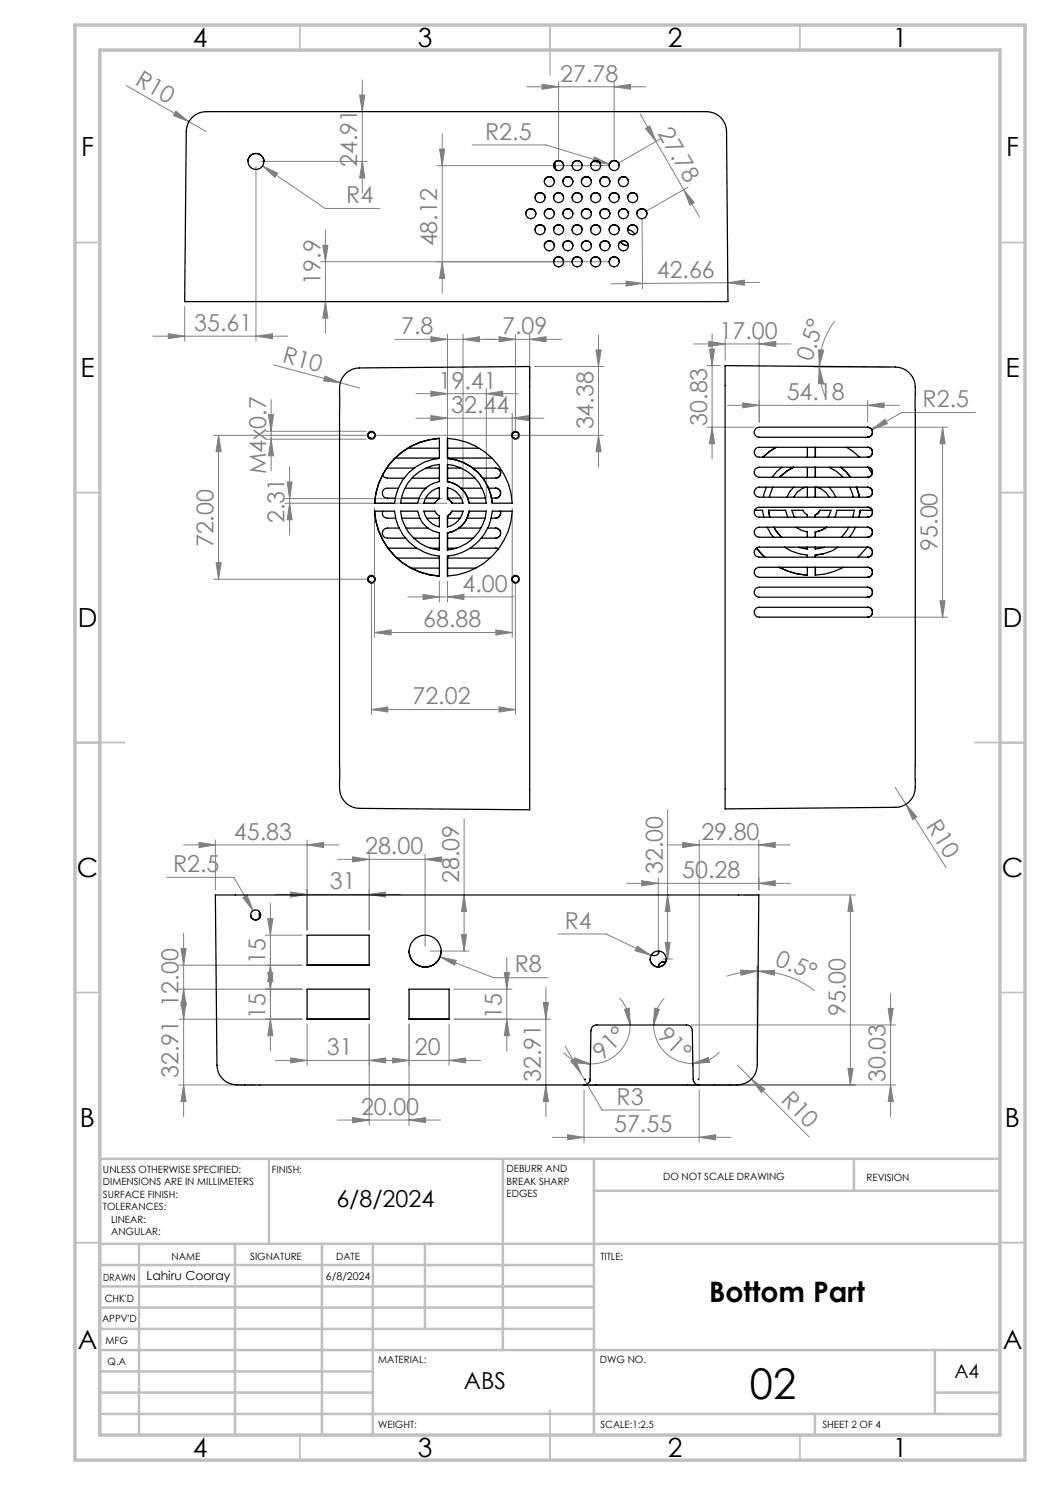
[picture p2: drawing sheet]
<svg xmlns="http://www.w3.org/2000/svg" width="210mm" height="297mm" viewBox="0 0 210 297" stroke-linecap="round" stroke-linejoin="round" font-family="sans-serif">
<g fill="none" stroke="#808080" stroke-width=".2">
<path d="M25.2 17.1l12.6 7.2M71.9 19h1.1l-.5 3.3zM72.5 16v22.6M105.4 17.4h23.8M108.4 16.9l3.3 .5-3.3 .4zM111.7 16.4v15.7M122.8 17.4l3.3-.5v.9zM122.8 16.4v15.7M35.2 22.2l2.6 2.1-3.1-1.2zM37.8 24.3l3.4 2M51.2 33.3v34.9M52.2 32.3h21.2"/>
<path d="M52.5 33.2l3 1.4-.5 .9zM52.5 33.2l12.6 8.5h10.8M72.5 32.3l.5 3.3h-1.1zM87.4 33.1h34.4M87.9 29.8h1l-.5 3.3zM88.4 26.8v31.9M94.4 29h14.8l12.7 3.8M118.9 31.4l3 1.4-3.3-.5zM128 22.8l11.9 20.6M129.1 25.7l.9-.5 1.2 3.1zM132 27.8l-8.3 4.8M136.7 37.9l2.2 2.6-.9 .5z"/>
<path d="M137.6 37.4l-8.3 4.8M64.1 52.3h57.7M64.6 49.1h1l-.5 3.2zM65.1 46v20.7M88.4 52.3l.5 3.4h-1zM125.2 56.2l3.3 .5-3.3 .5zM128.4 43.7l.1 14M128.5 56.7l-6.3 .1M145.6 56.5l3.3-.5v1zM151.9 56.5l-23.4 .2M30.6 67.2h26.9M33.7 66.7l3.2 .5-3.2 .5z"/>
<path d="M36.9 61.3v6.9M51.2 67.2l3.3-.5v1zM54.2 79.9v14.3M54.8 73l13.3 3.5M65 75.2l3.1 1.3-3.4-.3zM65.1 60.3l.5 3.3h-1zM68.1 76.5l3.8 1.1M78.9 67.9h33.4M83.1 78.7h20.5M86.2 78.2l3.3 .5-3.3 .6zM86.2 67.3l3.3 .6-3.3 .5zM89.5 66.8v29.7"/>
<path d="M92.6 67.9l3.3-.6v1.1zM92.6 66.8v32.9M97.3 78.7l3.2-.5v1.1zM97.3 77.7v22M99.8 67.3l3.3 .6-3.3 .5zM103.1 66.8v19.2M105.9 67.9l3.3-.6v1.1zM105.9 66.8v9.5M106.9 73.3h13.8M119.2 70h1l-.5 3.3zM119.7 67v26.4M138.7 68.8h19.5"/>
<path d="M141.4 73.1h2.6M141.7 68.3l3.3 .5-3.3 .5zM141.9 69.8h1l-.5 3.3zM142.4 66.8v25M145 67.8v4.3M151.8 68.8l3.4-.5v1zM151.8 67.8v16.7M162.8 73.4h15.3M163.7 70l1 .1-.8 3.2zM163.9 73.4l.8 3.3-1 .1zM163.9 73.3v.1M163.9 73.4a15 15 0 0 0 1.2 6.1"/>
<path d="M167 64.2a15.3 15.3 0 0 0-3.1 9.1M42.7 87.1h30.6M43.7 87.1v28.7M43.7 87.1l.5 3.2h-1zM53.2 86.3h20.1M53.2 87.8h20.1M53.7 82.9h1l-.5 3.4zM54.2 87.8l.5 3.4h-1zM56.9 99.7h31.6M57.4 96.4h1l-.5 3.3zM57.9 93.4v13.6M75.3 87.1h45.4"/>
<path d="M83.1 83.6h25.7M86.2 83.1l3.3 .5-3.3 .5zM102.4 83.6l3.4-.5v1zM102.4 82.6v17.1M119.7 87.1l.5 3.2h-1zM141.4 85.4h9.4M142.4 85.4l.5 3.4h-1zM145.5 81.1h34.4M148.6 80.6l3.2 .5-3.2 .5zM173.5 81.1l3.3-.5v1zM173.5 80.1v4.4M174.4 85.9l2.6-2 .5 .8z"/>
<path d="M174.5 85.4h15M188.5 85.4l.5 3.4h-1zM188.5 85.4v38M195.1 82.5h-14.8l-5.9 3.4M42.7 115.8h30.6M43.2 112.5h1l-.5 3.3zM56.9 100.6h32.5M57.9 100.6l.5 3.4h-1zM74.3 116.8v26.1M74.9 101.6v25.9M81.5 119.4h21.3M84.6 118.9l3.3 .5-3.3 .5z"/>
<path d="M87.9 116.2v4.2M89.5 119.4l3.3-.5v1zM89.5 116.2v4.2M102.4 101.6v25.9M103.1 116.8v26.1M74.9 126.5l3.3-.5v1zM74.9 126.5h27.5M99.2 126l3.2 .5-3.2 .5zM174.5 123.4h15M188 120.2h1l-.5 3.2zM74.3 141.9l3.3-.5v1zM74.3 141.9h28.8"/>
<path d="M99.8 141.4l3.3 .5-3.3 .5zM179 157.5l2.2 3.4M33.3 175.5h13.5l3.8 6.6M36.7 169h31.1M39.8 168.5l3.3 .5-3.3 .5zM43.1 168v10M48.5 179.5l.9-.5 1.2 3.1zM55.1 178.9h25.1M58.1 178.4l3.3 .5-3.3 .5zM61.4 169l3.3-.5v1zM61.4 168v18M67.5 171.9h23.9"/>
<path d="M70.5 171.4l3.3 .5-3.3 .5zM73.8 170.9v15.1M73.8 178.9l3.3-.5v1zM85 171.9l3.3-.5v1zM85 170.9v18.3M92.8 163.8v26.4M92.8 179l.5 3.3h-1zM125.3 176.7h32.8M128.3 176.1l3.4 .6-3.4 .5zM131.7 175.6v15.2M133.5 169h24.6M133.5 179l.5 3.3h-1z"/>
<path d="M133.5 161.9v29.9M136.5 168.5l3.3 .5-3.3 .5zM139.8 168v48M148.8 179h22.3M151.8 176.7l3.2-.6v1.1zM151.8 169l3.2-.5v1zM151.8 168v10M170.1 179v38M170.1 179l.5 3.3h-1zM181.2 160.9l2.2 2.5-.9 .5zM181.2 160.9l8 12.7M35.7 197.8h24.7"/>
<path d="M35.7 193h24.7M36.2 189.7h1l-.5 3.3zM36.7 186.7v36.6M36.7 197.8l.5 3.4h-1zM53.1 187h7.3M53.6 194.5h1l-.5 3.3zM53.6 183.7h1l-.5 3.3zM54.1 193l.5 3.3h-1zM54.1 180.7v29.5M86 190.2h7.8M88 191.4l3.3 .7-.4 .9zM88 191.4l10.7 4.1h10.9"/>
<path d="M90.8 197.8h11.6M92.3 186.9h1l-.5 3.3zM100.9 194.5h1l-.5 3.3zM101.4 191.5v18.7M109.2 197.5v25.8M111.6 186.8h9.6l9 4.3M123.9 199.6a7.8 7.8 0 0 1 2.1 5.4M127.5 189.2l2.7 1.9-3.2-1zM132.6 191.8h1.9M132.9 199.6a7.8 7.8 0 0 0-2.2 5.4M133 188.5h1l-.5 3.3zM148.1 194l3.3 .2-3.2 .8z"/>
<path d="M151.4 194.2h.2M151.4 194.2a18.3 18.3 0 0 0-6.1 1.1M151.4 193.2v18.8M151.6 194.2l3.3-.1v.9zM151.6 194.2a18.6 18.6 0 0 1 11.3 4M178.1 198.6v24.7M35.7 203.8h24.7M35.7 217h15.2M36.2 200.5h1l-.5 3.3zM36.7 217l.5 3.3h-1zM54.1 203.8l.5 3.3h-1zM55.1 212.1h41.1"/>
<path d="M58.1 211.6l3.3 .5-3.3 .5zM61.4 204.8v8.3M73.8 212.1l3.3-.5v1zM73.8 204.8v20.2M78.5 211.6l3.3 .5-3.3 .5zM81.8 204.8v20.2M89.8 212.1l3.3-.5v1zM89.8 204.8v8.3M90.8 203.8h19.4M101.4 203.8l.5 3.3h-1zM108.7 200.5h1l-.5 3.3zM109.2 217l.5 3.3h-1z"/>
<path d="M112.7 210.6a7.8 7.8 0 0 0 5.4 2.2M113 209.3l3.2 5.5M114.1 212.2l.9-.6 1.2 3.2zM114.9 211.6l3.2 1.2-3.4-.2zM116.2 214.8l4.2 7.2h9.6M116.8 218v10.5M117.8 217h61.3M124.9 201.9l1-.3 .1 3.4zM126 205a7.8 7.8 0 0 1-7.9 7.8M130.7 205a7.6 7.6 0 0 0 7.9 7.7M130.9 201.6l1 .3-1.2 3.1zM138.3 205h40.8"/>
<path d="M138.6 212.7l3.1-1.2 .2 1zM139.8 218v10.5M143.9 210.4a7.5 7.5 0 0 1-5.3 2.3M147.5 213l14.4 14.4M150.3 215.8l2.7 2-.7 .7zM169.6 213.7h1l-.5 3.3zM177.6 201.7h1l-.5 3.3zM178.1 217l.5 3.3h-1zM67.5 224h20.7M70.5 223.5l3.3 .5-3.3 .5zM81.8 224l3.3-.5v1zM110.5 227.5h35.7"/>
<path d="M113.5 226.9l3.3 .6-3.3 .5zM139.8 227.5l3.3-.6v1.1z"/>
</g>
<g fill="none" stroke="#000" stroke-width=".2">
<circle cx="74.3" cy="87" r=".8"/>
<circle cx="103.1" cy="87" r=".8"/>
<circle cx="74.3" cy="115.8" r=".8"/>
<circle cx="103.1" cy="115.8" r=".8"/>
</g>
<g fill="none" stroke="#c0c0c0" stroke-width=".35">
<path d="M60 5v5M110 5v10M160 5v5M15 48.5h5M200 48.5h5M15 98.5h5M200 98.5h5M15 148.5h10M195 148.5h10M15 198.5h5M200 198.5h5M15 248.5h5"/>
<path d="M200 248.5h5M60 287v5M110 282v10M160 287v5"/>
</g>
<g fill="none" stroke="#c0c0c0" stroke-width=".5">
<path d="M53.8 231.8v17M100.6 231.8v38.2M118.8 231.8v55.2M118.8 238.2h81.2M170.8 231.8v6.4M200 231.8h-180v55.2M20 248.8h180M20 257.3h98.8M20 253h98.8M27.8 248.8v38.2M47 248.8v38.2M64.4 248.8v38.2"/>
<path d="M74.6 248.8v38.2M85 248.8v17M20 265.8h98.8M20 261.5h98.8M20 278.5h54.6M20 274.3h54.6M20 270h180M187 278.5h13M187 270v12.8M20 282.8h180M163 282.8v4.2"/>
</g>
<path d="M15 5h190v287h-190zM20 10h180v277h-180z" fill="none" stroke="#c0c0c0" stroke-width=".7"/>
<g fill="#808080">
<path d="M35.2 22.2l2.6 2.1-3.1-1.2z"/>
<path d="M65 75.2l3.1 1.3-3.4-.3z"/>
<path d="M181.2 160.9l2.2 2.5-.9 .5z"/>
<path d="M150.3 215.8l2.7 2-.7 .7z"/>
<path d="M151.6 194.2l3.3-.1v.9zM148.1 194l3.3 .2-3.2 .8z"/>
<path d="M85 171.9l3.3-.5v1zM70.5 171.4l3.3 .5-3.3 .5z"/>
<path d="M99.8 141.4l3.3 .5-3.3 .5zM74.3 141.9l3.3-.5v1zM102.4 83.6l3.4-.5v1zM86.2 83.1l3.3 .5-3.3 .5zM73.8 178.9l3.3-.5v1zM58.1 178.4l3.3 .5-3.3 .5zM139.8 227.5l3.3-.6v1.1zM113.5 226.9l3.3 .6-3.3 .5zM61.4 169l3.3-.5v1zM39.8 168.5l3.3 .5-3.3 .5z"/>
<path d="M52.5 33.2l2.5 2.3 .5-.9zM118.9 31.4l-.3 .9 3.3 .5zM33.7 66.7l3.2 .5-3.2 .5zM51.2 67.2l3.3-.5v1zM141.7 68.3l3.3 .5-3.3 .5zM151.8 68.8l3.4-.5v1zM174.4 85.9l3.1-1.2-.5-.8zM86.2 78.2l3.3 .5-3.3 .6zM97.3 78.7l3.2-.5v1.1zM86.2 67.3l3.3 .6-3.3 .5zM92.6 67.9l3.3-.6v1.1zM99.8 67.3l3.3 .6-3.3 .5zM105.9 67.9l3.3-.6v1.1zM114.1 212.2l2.1 2.6-1.2-3.2zM127.5 189.2l-.5 .9 3.2 1zM88 191.4l2.9 1.6 .4-.9zM48.5 179.5l2.1 2.6-1.2-3.1zM128.3 176.1l3.4 .6-3.4 .5zM151.8 176.7l3.2-.6v1.1zM70.5 223.5l3.3 .5-3.3 .5zM81.8 224l3.3-.5v1zM136.5 168.5l3.3 .5-3.3 .5zM151.8 169l3.2-.5v1z"/>
<path d="M58.1 211.6l3.3 .5-3.3 .5zM73.8 212.1l3.3-.5v1z"/>
<path d="M78.5 211.6l3.3 .5-3.3 .5zM89.8 212.1l3.3-.5v1z"/>
<path d="M173.5 81.1l3.3-.5v1zM148.6 80.6l3.2 .5-3.2 .5z"/>
<path d="M84.6 118.9l3.3 .5-3.3 .5zM89.5 119.4l3.3-.5v1z"/>
<path d="M125.2 56.2l3.3 .5-3.3 .5zM145.6 56.5l3.3-.5v1z"/>
<path d="M114.9 211.6l3.2 1.2-3.4-.2zM124.9 201.9l1-.3 .1 3.4z"/>
<path d="M163.7 70l1 .1-.8 3.2zM163.9 73.4l.8 3.3-1 .1z"/>
<path d="M72.5 32.3l.5 3.3h-1.1zM71.9 19h1.1l-.5 3.3zM119.7 87.1l.5 3.2h-1zM119.2 70h1l-.5 3.3zM101.4 203.8l.5 3.3h-1zM100.9 194.5h1l-.5 3.3zM133 188.5h1l-.5 3.3zM133.5 179l.5 3.3h-1zM92.3 186.9h1l-.5 3.3zM92.8 179l.5 3.3h-1z"/>
<path d="M53.6 183.7h1l-.5 3.3zM54.1 193l.5 3.3h-1z"/>
<path d="M64.6 49.1h1l-.5 3.2zM65.1 60.3l.5 3.3h-1zM141.9 69.8h1l-.5 3.3zM142.4 85.4l.5 3.4h-1zM188.5 85.4l.5 3.4h-1zM188 120.2h1l-.5 3.2zM53.7 82.9h1l-.5 3.4zM54.2 87.8l.5 3.4h-1zM43.7 87.1l.5 3.2h-1zM43.2 112.5h1l-.5 3.3zM57.4 96.4h1l-.5 3.3zM57.9 100.6l.5 3.4h-1zM170.1 179l.5 3.3h-1zM169.6 213.7h1l-.5 3.3zM53.6 194.5h1l-.5 3.3zM54.1 203.8l.5 3.3h-1zM177.6 201.7h1l-.5 3.3zM178.1 217l.5 3.3h-1zM36.2 200.5h1l-.5 3.3zM36.7 217l.5 3.3h-1zM36.2 189.7h1l-.5 3.3zM36.7 197.8l.5 3.4h-1zM108.7 200.5h1l-.5 3.3zM109.2 217l.5 3.3h-1z"/>
<path d="M87.9 29.8h1l-.5 3.3zM88.4 52.3l.5 3.4h-1z"/>
<path d="M129.1 25.7l.9-.5 1.2 3.1zM136.7 37.9l2.2 2.6-.9 .5z"/>
<path d="M130.9 201.6l1 .3-1.2 3.1zM138.6 212.7l3.1-1.2 .2 1z"/>
<path d="M74.9 126.5l3.3-.5v1zM99.2 126l3.2 .5-3.2 .5z"/>
<path d="M108.4 16.9l3.3 .5-3.3 .4zM122.8 17.4l3.3-.5v.9z"/>
</g>
<g fill="none" stroke="#000" stroke-width=".25">
<path d="M38.7 23.2a5.1 5.1 0 0 1 4.1-.9h96.5a5.6 5.6 0 0 1 5.1 1.4 4 4 0 0 1 .9 2.6l.3 34h-108.7l.4-34a4.1 4.1 0 0 1 1.4-3.1zM49.6 32.3a1.59 1.59 0 0 1 1.6-1.6 1.59 1.59 0 0 1 1.6 1.6M107 39.5a1.01 1.01 0 0 1 1-1 1.01 1.01 0 0 1 1 1M108.9 36.3a1.01 1.01 0 0 1 1-1 1.01 1.01 0 0 1 1 1M110.7 39.5a1.01 1.01 0 0 1 1-1 1.01 1.01 0 0 1 1 1M110.7 33.1a1.01 1.01 0 0 1 1-1 1.01 1.01 0 0 1 1 1M111 32.4l.2 1.6M112.6 36.3a1.01 1.01 0 0 1 1-1 1.01 1.01 0 0 1 1 1M113.2 35.4h.7M114.4 39.5a1.01 1.01 0 0 1 1-1 1.01 1.01 0 0 1 1 1M114.4 33.1a1.01 1.01 0 0 1 1-1 1.01 1.01 0 0 1 1 1M116.3 36.3a1.01 1.01 0 0 1 1-1 1.01 1.01 0 0 1 1 1"/>
<path d="M116.9 35.4h.7M118.1 39.5a1.01 1.01 0 0 1 1-1 1.01 1.01 0 0 1 1 1M118.1 33.1a1.01 1.01 0 0 1 1-1 1.01 1.01 0 0 1 1 1M120 36.3a1.01 1.01 0 0 1 1-1 1.01 1.01 0 0 1 1 1M120.6 35.4h.7M121.8 39.5a1.01 1.01 0 0 1 1-1 1.01 1.01 0 0 1 1 1M121.8 33.1a1.01 1.01 0 0 1 1-1 1.01 1.01 0 0 1 1 1M123.7 36.3a1.01 1.01 0 0 1 1-1 1.01 1.01 0 0 1 1 1M124.4 35.4h.6M125.5 39.5a1.01 1.01 0 0 1 1-1 1.01 1.01 0 0 1 1 1M105.2 42.8a1.01 1.01 0 0 1 1-1 1.01 1.01 0 0 1 1 1M107 46a1.01 1.01 0 0 1 1-1 1.01 1.01 0 0 1 1 1"/>
<path d="M108.9 49.2a1.01 1.01 0 0 1 1-1 1.01 1.01 0 0 1 1 1M108.9 42.8a1.01 1.01 0 0 1 1-1 1.01 1.01 0 0 1 1 1M110.7 52.4a1.01 1.01 0 0 1 1-1 1.01 1.01 0 0 1 1 1M110.7 46a1.01 1.01 0 0 1 1-1 1.01 1.01 0 0 1 1 1M112.6 49.2a1.01 1.01 0 0 1 1-1 1.01 1.01 0 0 1 1 1M112.6 42.8a1.01 1.01 0 0 1 1-1 1.01 1.01 0 0 1 1 1M114.4 52.4a1.01 1.01 0 0 1 1-1 1.01 1.01 0 0 1 1 1M114.4 46a1.01 1.01 0 0 1 1-1 1.01 1.01 0 0 1 1 1M116.3 49.2a1.01 1.01 0 0 1 1-1 1.01 1.01 0 0 1 1 1M116.3 42.8a1.01 1.01 0 0 1 1-1 1.01 1.01 0 0 1 1 1M118.1 52.4a1.01 1.01 0 0 1 1-1 1.01 1.01 0 0 1 1 1M118.1 46a1.01 1.01 0 0 1 1-1 1.01 1.01 0 0 1 1 1"/>
<path d="M120 49.2a1.01 1.01 0 0 1 1-1 1.01 1.01 0 0 1 1 1M120 42.8a1.01 1.01 0 0 1 1-1 1.01 1.01 0 0 1 1 1M121.8 52.4a1.01 1.01 0 0 1 1-1 1.01 1.01 0 0 1 1 1M121.8 46a1.01 1.01 0 0 1 1-1 1.01 1.01 0 0 1 1 1M123.7 42.8a1.01 1.01 0 0 1 1-1 1.01 1.01 0 0 1 1 1M125.7 49.1a1.68 1.68 0 0 1-1.6-.8 1.81 1.81 0 0 0 1.6 .9 1.01 1.01 0 0 0-1-1 1.01 1.01 0 0 0-1 1M127.4 42.8a1.01 1.01 0 0 1 1-1 1.01 1.01 0 0 1 1 1M127.5 46a1.01 1.01 0 0 0-1-1 1.01 1.01 0 0 0-1 1 1.52 1.52 0 0 1 1.4 .8M69.3 74.5a4 4 0 0 1 2.6-.9l34-.3v88.7l-34-.3a4 4 0 0 1-4-4v-78.1a5.5 5.5 0 0 1 1.4-5.1zM145 73.1l34.1 .3a4 4 0 0 1 4 4l-.1 78.1a5.5 5.5 0 0 1-1.4 5 4.2 4.2 0 0 1-2.5 1l-34.1 .3zM73.6 87.1a.66 .66 0 0 0 .7 .6M74.3 86.4a.66 .66 0 0 0-.7 .7"/>
<path d="M76.5 95a.99 .99 0 0 0 1 .6h3.4M77.3 93.6h5.5M78.9 91.7a13.7 13.7 0 0 1 9-4v4a9.8 9.8 0 0 0-9 8.9h-4a13.9 13.9 0 0 1 4-8.9zM79 91.6h8.9M79.7 97.6h-2.2a.99 .99 0 0 0-1 1 .99 .99 0 0 0 1 1h1.6M80.3 99.6h3.5M81 97.6h4.2M81.6 89.6h6.3M82.4 95.6h5.5M82.6 95.4a8.9 8.9 0 0 1 5.3-2.5v3.4a5.3 5.3 0 0 0-4.4 4.3h-3.4a8.9 8.9 0 0 1 2.5-5.2zM85.1 93.6h2.8M85.2 99.6h2.7"/>
<path d="M85.9 98.6l1.3-.8 .7-.3v2.2l-.9 .9h-2.2l.2-.7zM87.6 97.6h.3M87.9 87.7a13.8 13.8 0 0 0-13 12.9M89.5 92.9a8.6 8.6 0 0 1 7.8 7.7h-3.5a5.3 5.3 0 0 0-4.3-4.3zM89.5 91.7v-4a13.7 13.7 0 0 1 12.9 12.9h-3.9M89.5 91.7a9.8 9.8 0 0 1 9 8.9M89.5 97.5a4 4 0 0 1 3.1 3.1h-2.2l-.9-.9zM89.5 91.7h.1M89.5 91.7a9.7 9.7 0 0 1 9 8.9M89.5 96.3h.1M89.5 99.7h.1M89.5 99.6h2.7"/>
<path d="M89.5 93.6h2.7M89.5 95.6h5.5M89.5 89.6h6.2M89.5 91.6h8.9M92.2 97.6h4.1M93.6 99.6h3.5M94.6 93.6h4.5a1.01 1.01 0 0 1 1 1 1.01 1.01 0 0 1-1 1h-2.5M97.7 97.6h1.4a.99 .99 0 0 1 1 1 .99 .99 0 0 1-1 1h-.8M103.1 86.4a.65 .65 0 0 0-.7 .6 .65 .65 0 0 0 .7 .7M151.2 97.7l.6-.3h21.7a1.01 1.01 0 0 1 1 1 1.01 1.01 0 0 1-1 1h-21.7a1 1 0 0 1-.9-.6 1 1 0 0 1 .3-1.1zM151.2 93.7l.6-.3h21.7a1.01 1.01 0 0 1 1 1.1 1.01 1.01 0 0 1-1 1h-21.7a1.01 1.01 0 0 1-.9-.7 1.01 1.01 0 0 1 .3-1.1zM151.2 89.7l.6-.2h21.7a.99 .99 0 0 1 1 .9 .99 .99 0 0 1-1 1h-21.7a1 1 0 0 1-.9-.6 1 1 0 0 1 .3-1.1z"/>
<path d="M151.2 85.7l.6-.3h21.7a1.01 1.01 0 0 1 1 1 1.01 1.01 0 0 1-1 1.1h-21.7a1 1 0 0 1-.9-.7 1 1 0 0 1 .3-1.1zM153.3 97.4l-.6 2M154.6 97.4l-.7 2M155.2 89.5l-1.2 .7-1.4 1.2M156.4 93.4l-1.1 .9-.9 1.2M158.7 93.4a7.9 7.9 0 0 0-2.7 2.1M158.8 93.4l-1.3 .7-1.5 1.4M158.8 97.4a4.4 4.4 0 0 0-1.4 2M161.2 97.4a3.9 3.9 0 0 0-2.5 2M161.5 89.5v1.9M161.5 93.4v2.1M161.5 97.4v2"/>
<path d="M163.1 89.5v1.9M163.1 93.4v2.1M163.1 97.4v2M163.3 97.4a3.6 3.6 0 0 1 2.5 2M165.8 97.4l.8 1 .5 1M165.8 93.4a7.4 7.4 0 0 1 2.8 2.1M169.3 89.5l1.2 .7 1.4 1.2M170 97.4l.6 2M170.1 95.5l-.9-1.2-1.1-.9 1.1 .9 .9 1.2M171.3 97.4l.6 2-.6-2M173.5 93.4a1.01 1.01 0 0 1 1 1.1 1.01 1.01 0 0 1-1 1M173.5 89.5a.99 .99 0 0 1 1 .9 .99 .99 0 0 1-1 1"/>
<path d="M173.5 97.4a1.01 1.01 0 0 1 1 1 1.01 1.01 0 0 1-1 1M173.5 85.4a1.01 1.01 0 0 1 1 1 1.01 1.01 0 0 1-1 1.1M173.6 93.5l.8 1.3M73.6 115.8a.73 .73 0 0 0 .7 .7M74.3 115.2a.73 .73 0 0 0-.7 .6M74.9 102.2h4a9.9 9.9 0 0 0 9 9v4a13.8 13.8 0 0 1-13-13zM74.9 102.2a13.8 13.8 0 0 0 13 13M76.6 102.2a1.01 1.01 0 0 0 .9 1.4h1.6M77.6 109.6h5.7M79.4 111.6h8.5M79.9 105.6h-2.4a1.01 1.01 0 0 0-1 1 1.01 1.01 0 0 0 1 1h3.6M80.1 102.2h3.4a5.2 5.2 0 0 0 4.4 4.4v3.4a8.7 8.7 0 0 1-7.8-7.8z"/>
<path d="M80.4 103.6h3.6M81.2 105.6h4.4M82.2 113.6h5.7M82.7 107.6h5.2M84.8 102.2h2.2l.3 .6 .6 .4v2.2a4 4 0 0 1-3.1-3.2zM85.4 103.6h2.5M86.1 109.6h1.8M89.5 111.2h.1M89.5 106.6h.1M89.5 103.2h.1M89.5 113.6h5.6M89.5 109.6h1.8"/>
<path d="M89.5 111.6h8.5M89.5 107.6h5.2M89.5 103.6h2.5M89.6 111.2h-.1M90.4 102.2h2.2a4 4 0 0 1-3.1 3.2v-2.2l.5-.4zM91.8 105.6h4.4M93.4 103.6h3.6M93.8 102.2h3.5a8.7 8.7 0 0 1-7.8 7.8v-3.4a5.2 5.2 0 0 0 4.3-4.4zM94.1 109.6h5M97.5 105.6h1.6a1.01 1.01 0 0 1 1 1 1.01 1.01 0 0 1-1 1h-2.9M98.5 102.2h3.9a13.7 13.7 0 0 1-12.9 13v-4a9.9 9.9 0 0 0 9-9zM99.1 109.6l.6 .2z"/>
<path d="M100 102.2a1.01 1.01 0 0 1-.9 1.4h-.9M103.1 115.2a.67 .67 0 0 0-.7 .6 .67 .67 0 0 0 .7 .7M150.9 102.1h1.6l.3 1.3M151.2 117.7l.6-.3h21.7a1.01 1.01 0 0 1 1 1 1.01 1.01 0 0 1-1 1h-21.7a1 1 0 0 1-.9-.6 1 1 0 0 1 .3-1.1zM151.2 113.7l.6-.3h21.7a1.01 1.01 0 0 1 1 1.1 1.01 1.01 0 0 1-1 1h-21.7a1.01 1.01 0 0 1-.9-.7 1.01 1.01 0 0 1 .3-1.1zM151.2 109.7l.6-.3h21.7a1.01 1.01 0 0 1 1 1 1.01 1.01 0 0 1-1 1h-21.7a1 1 0 0 1-.9-.6 1 1 0 0 1 .3-1.1zM151.2 105.7l.6-.3h21.7a1.01 1.01 0 0 1 1 1 1.01 1.01 0 0 1-1 1.1h-21.7a1 1 0 0 1-.9-.7 1 1 0 0 1 .3-1.1zM151.2 101.7l.6-.2h21.7a.99 .99 0 0 1 1 .9 .99 .99 0 0 1-1 1h-21.7a1 1 0 0 1-.9-.6 1 1 0 0 1 .3-1.1zM151.3 109.6l1.7 1.8M153.4 105.4l.8 1.5 .5 .6M153.7 102.1h3.4l.5 1.3M153.7 102.1l.3 1.3z"/>
<path d="M154.8 105.4l.3 .6 1.2 1.5-1.1-1.3zM155.8 113.4l1.8 .8 1.9 .6 2 .2v-1.6M156.9 109.4l1.3 .8 1.6 .5 1.7 .3v.4M159 103.4l-.6-1.3h2.1l.4 .5 .6 .4v.4M159.2 105.4l1.2 .7 1.1 .3v1.1M159.7 109.4l1.8 .4v-.4M163.1 113.4v1.6l2-.2 1.9-.6 1.7-.8M163.1 109.4v.4l1.8-.4M163.1 103v.4M163.1 106.4v1.1M163.1 111v.4M163.1 111h.1"/>
<path d="M163.1 106.4h.1M163.1 103h.1M163.1 109.4v.4M163.1 113.4v1.6M164 102.1h2.2l-.6 1.3M164 102.1l-.4 .5-.5 .4M164.7 110.8l-1.6 .2M165.3 105.4l-1.2 .7-1 .3M165.3 105.4l-1 .7-1.2 .3M167 103.4l.4-1.3h3.5l-.3 1.3M167.6 109.4l-1.2 .8-1.6 .5-1.7 .3M169.8 105.4l-.5 .8-1.1 1.3"/>
<path d="M171.1 105.4l-.8 1.5-.5 .6M172 102.1h2.4M172 102.1l-.2 1.3M173.4 109.4l-1.8 2M173.5 105.4a1.01 1.01 0 0 1 1 1 1.01 1.01 0 0 1-1 1.1M173.5 101.5a.99 .99 0 0 1 1 .9 .99 .99 0 0 1-1 1M173.5 117.4a1.01 1.01 0 0 1 1 1 1.01 1.01 0 0 1-1 1M173.5 113.4a1.01 1.01 0 0 1 1 1.1 1.01 1.01 0 0 1-1 1M173.5 109.4a1.01 1.01 0 0 1 1 1 1.01 1.01 0 0 1-1 1M151.2 121.7l.6-.2h21.7a.99 .99 0 0 1 1 .9 .99 .99 0 0 1-1 1h-21.7a1 1 0 0 1-.9-.6 1 1 0 0 1 .3-1.1zM173.5 121.5a.99 .99 0 0 1 1 .9 .99 .99 0 0 1-1 1M50.1 183a1.01 1.01 0 0 0 1 1 1.01 1.01 0 0 0 1-1"/>
<path d="M51.9 182.3v1.4M61.4 197.8h12.4v6h-12.4zM61.4 187h12.4v6h-12.4zM81.8 190.2a3.2 3.2 0 0 0 3.2 3.2M81.8 197.8h8v6h-8zM88.2 190.2a3.2 3.2 0 0 1-3.2 3.2M130 191.8v.1a1.63 1.63 0 0 0 1.7 1.5M131.8 190.2a1.01 1.01 0 0 1-1.5 .8M132.7 192.4a1.01 1.01 0 0 0-1 1M132.7 192.4h.4zM133.2 191.8v.1a1.57 1.57 0 0 1-1.5 1.5M116.8 217h-67.4a5.6 5.6 0 0 1-5.1-1.4 4 4 0 0 1-.9-2.6l-.3-34h108.7l-.4 34a4 4 0 0 1-3.9 4h-7.7"/>
<path d="M116.8 217h23M117 215.8v.1M117.9 216.3l-.4 .5-.7 .2M118 215.9l-.1 .4 .1-.9 .2-9.2a1.15 1.15 0 0 1 1.2-1.2h17.9a1.15 1.15 0 0 1 1.2 1.2l.1 8.8 .1 1.2M138.7 216.2l.5 .6 .6 .2M139.6 215.8l.1 .1"/>
<circle cx="51.2" cy="32.3" r="1.61"/>
<circle cx="108" cy="39.5" r="1.01"/>
<circle cx="109.9" cy="36.3" r="1"/>
<circle cx="111.7" cy="39.5" r="1.01"/>
<circle cx="111.7" cy="33.1" r="1"/>
<circle cx="113.6" cy="36.3" r="1"/>
<circle cx="115.4" cy="39.5" r="1.01"/>
<circle cx="115.4" cy="33.1" r="1"/>
<circle cx="117.3" cy="36.3" r="1"/>
<circle cx="119.1" cy="39.5" r="1.01"/>
<circle cx="119.1" cy="33.1" r="1"/>
<circle cx="121" cy="36.3" r="1"/>
<circle cx="122.8" cy="39.5" r="1.01"/>
<circle cx="122.8" cy="33.1" r="1"/>
<circle cx="124.7" cy="36.3" r="1"/>
<circle cx="126.5" cy="39.5" r="1.01"/>
<circle cx="106.1" cy="42.7" r="1.01"/>
<circle cx="108" cy="45.9" r="1.01"/>
<circle cx="109.9" cy="42.7" r="1.01"/>
<circle cx="109.9" cy="49.2" r="1.01"/>
<circle cx="111.7" cy="52.4" r="1.01"/>
<circle cx="111.7" cy="45.9" r="1.01"/>
<circle cx="113.6" cy="49.2" r="1.01"/>
<circle cx="113.6" cy="42.7" r="1.01"/>
<circle cx="115.4" cy="52.4" r="1.01"/>
<circle cx="115.4" cy="45.9" r="1.01"/>
<circle cx="117.3" cy="49.2" r="1.01"/>
<circle cx="117.3" cy="42.7" r="1.01"/>
<circle cx="119.1" cy="52.4" r="1.01"/>
<circle cx="119.1" cy="45.9" r="1.01"/>
<circle cx="121" cy="42.7" r="1.01"/>
<circle cx="121" cy="49.2" r="1.01"/>
<circle cx="122.8" cy="45.9" r="1.01"/>
<circle cx="122.8" cy="52.4" r="1.01"/>
<circle cx="124.7" cy="42.7" r="1.01"/>
<circle cx="124.7" cy="49.2" r="1.01"/>
<circle cx="126.5" cy="45.9" r="1.01"/>
<circle cx="128.4" cy="42.7" r="1.01"/>
<circle cx="74.3" cy="87" r=".67"/>
<circle cx="103.1" cy="87" r=".67"/>
<circle cx="74.3" cy="115.8" r=".66"/>
<circle cx="103.1" cy="115.8" r=".66"/>
<circle cx="51.1" cy="183" r="1.01"/>
<circle cx="85" cy="190.2" r="3.2"/>
<circle cx="131.7" cy="191.8" r="1.6"/>
</g>
<text font-size="8.5" x="150" y="279.7">02</text>
<text font-size="5.6" x="141.8" y="260.4">Bottom Part</text>
<g font-size="5.3">
<text x="38.5" y="9.5">4</text>
<text x="83.5" y="9.5">3</text>
<text x="133.6" y="9.5">2</text>
<text x="178.6" y="9.5">1</text>
<text x="16.2" y="31.2">F</text>
<text x="201.2" y="31.2">F</text>
<text x="16.1" y="75.5">E</text>
<text x="201.1" y="75.5">E</text>
<text x="15.5" y="125.5">D</text>
<text x="200.5" y="125.5">D</text>
<text x="15.4" y="175.5">C</text>
<text x="200.4" y="175.5">C</text>
<text x="16" y="225.5">B</text>
<text x="201" y="225.5">B</text>
<text x="15.5" y="269.7">A</text>
<text x="200.5" y="269.7">A</text>
<text x="38.5" y="291.5">4</text>
<text x="83.5" y="291.5">3</text>
<text x="133.6" y="291.5">2</text>
<text x="178.6" y="291.5">1</text>
</g>
<g font-size="4.7" fill="#808080">
<text x="26.8" y="16.9" transform="rotate(30 26.8 16.9)">R10</text>
<text x="112.1" y="16.3">27.78</text>
<text x="97" y="28">R2.5</text>
<text x="131.5" y="26.7" transform="rotate(60 131.5 26.7)">27.78</text>
<text x="71.5" y="33.4" transform="rotate(-90 71.5 33.4)">24.91</text>
<text x="69.2" y="40.7">R4</text>
<text x="87.4" y="49.3" transform="rotate(-90 87.4 49.3)">48.12</text>
<text x="64.1" y="56.9" transform="rotate(-90 64.1 56.9)">19.9</text>
<text x="131.3" y="55.6">42.66</text>
<text x="38.9" y="66.2">35.61</text>
<text x="80.2" y="66.8">7.8</text>
<text x="100.4" y="66.8">7.09</text>
<text x="143.9" y="67.8">17.00</text>
<text x="56.3" y="72.4" transform="rotate(15 56.3 72.4)">R10</text>
<text x="87.7" y="77.7">19.41</text>
<text x="162.4" y="72.4" transform="rotate(-72 162.4 72.4)">0.5°</text>
<text x="90.2" y="82.6">32.44</text>
<text x="157.3" y="80">54.18</text>
<text x="184.5" y="81.5">R2.5</text>
<text x="118.7" y="85.9" transform="rotate(-90 118.7 85.9)">34.38</text>
<text x="141.4" y="85.2" transform="rotate(-90 141.4 85.2)">30.83</text>
<text x="53.2" y="94.8" transform="rotate(-90 53.2 94.8)">M4x0.7</text>
<text x="56.9" y="104.6" transform="rotate(-90 56.9 104.6)">2.31</text>
<text x="42.7" y="109.5" transform="rotate(-90 42.7 109.5)">72.00</text>
<text x="187.5" y="110.2" transform="rotate(-90 187.5 110.2)">95.00</text>
<text x="92.5" y="118.4">4.00</text>
<text x="84.7" y="125.5">68.88</text>
<text x="82.5" y="140.9">72.02</text>
<text x="46.8" y="168">45.83</text>
<text x="140.3" y="168">29.80</text>
<text x="185.1" y="165.2" transform="rotate(58 185.1 165.2)">R10</text>
<text x="73" y="170.9">28.00</text>
<text x="34.6" y="174.4">R2.5</text>
<text x="66" y="177.9">31</text>
<text x="91.8" y="176.7" transform="rotate(-90 91.8 176.7)">28.09</text>
<text x="132.5" y="174.8" transform="rotate(-90 132.5 174.8)">32.00</text>
<text x="136.4" y="175.6">50.28</text>
<text x="112.9" y="185.8">R4</text>
<text x="53.1" y="192.7" transform="rotate(-90 53.1 192.7)">15</text>
<text x="102.9" y="194.5">R8</text>
<text x="154.8" y="193" transform="rotate(21 154.8 193)">0.5°</text>
<text x="53.1" y="203.8" transform="rotate(-90 53.1 203.8)">15</text>
<text x="100.4" y="203.8" transform="rotate(-90 100.4 203.8)">15</text>
<text x="169.1" y="203.2" transform="rotate(-90 169.1 203.2)">95.00</text>
<text x="131.3" y="207.4" transform="rotate(44 131.3 207.4)">91°</text>
<text x="35.7" y="215.6" transform="rotate(-90 35.7 215.6)">32.91 12.00</text>
<text x="65.4" y="211.1">31</text>
<text x="83" y="211.1">20</text>
<text x="120.5" y="212.3" transform="rotate(-44 120.5 212.3)">91°</text>
<text x="108.2" y="216.4" transform="rotate(-90 108.2 216.4)">32.91</text>
<text x="123.3" y="221">R3</text>
<text x="156" y="220.1" transform="rotate(45 156 220.1)">R10</text>
<text x="177.1" y="216.4" transform="rotate(-90 177.1 216.4)">30.03</text>
<text x="72.2" y="223">20.00</text>
<text x="122.8" y="226.4">57.55</text>
</g>
<g font-size="4.7">
<text x="67.3" y="241.4">6/8/2024</text>
<text x="92.8" y="277.9">ABS</text>
</g>
<text font-size="3.9" x="190.9" y="275.5">A4</text>
<text font-size="2.5" x="29.3" y="256">Lahiru Cooray</text>
<text font-size="2.1" x="65.2" y="256">6/8/2024</text>
<g font-size="2">
<text x="20.6" y="234.6">UNLESS OTHERWISE SPECIFIED:</text>
<text x="20.6" y="237.1">DIMENSIONS ARE IN MILLIMETERS</text>
<text x="20.6" y="239.6">SURFACE FINISH:</text>
<text x="54.4" y="234.6">FINISH:</text>
<text x="101.3" y="234.5">DEBURR AND</text>
<text x="101.3" y="237">BREAK SHARP</text>
<text x="101.3" y="239.5">EDGES</text>
<text x="132.6" y="236">DO NOT SCALE DRAWING</text>
<text x="173.3" y="236.2">REVISION</text>
<text x="20.6" y="242.1">TOLERANCES:</text>
<text x="22.2" y="244.6">LINEAR:</text>
<text x="22.2" y="247.1">ANGULAR:</text>
<text x="34.3" y="252">NAME</text>
<text x="50" y="251.9">SIGNATURE</text>
<text x="67.2" y="251.9">DATE</text>
<text x="120.1" y="251.9">TITLE:</text>
<text x="20.6" y="256.1">DRAWN</text>
<text x="20.9" y="260.3">CHK'D</text>
<text x="20.4" y="264.4">APPV'D</text>
<text x="21.1" y="268.8">MFG</text>
<text x="21.5" y="273">Q.A</text>
<text x="75.6" y="272.5">MATERIAL:</text>
<text x="120" y="272.5">DWG NO.</text>
<text x="75.6" y="285.5">WEIGHT:</text>
<text x="120.1" y="285.6">SCALE:1:2.5</text>
<text x="164.5" y="285.6">SHEET 2 OF 4</text>
</g>
</svg>
